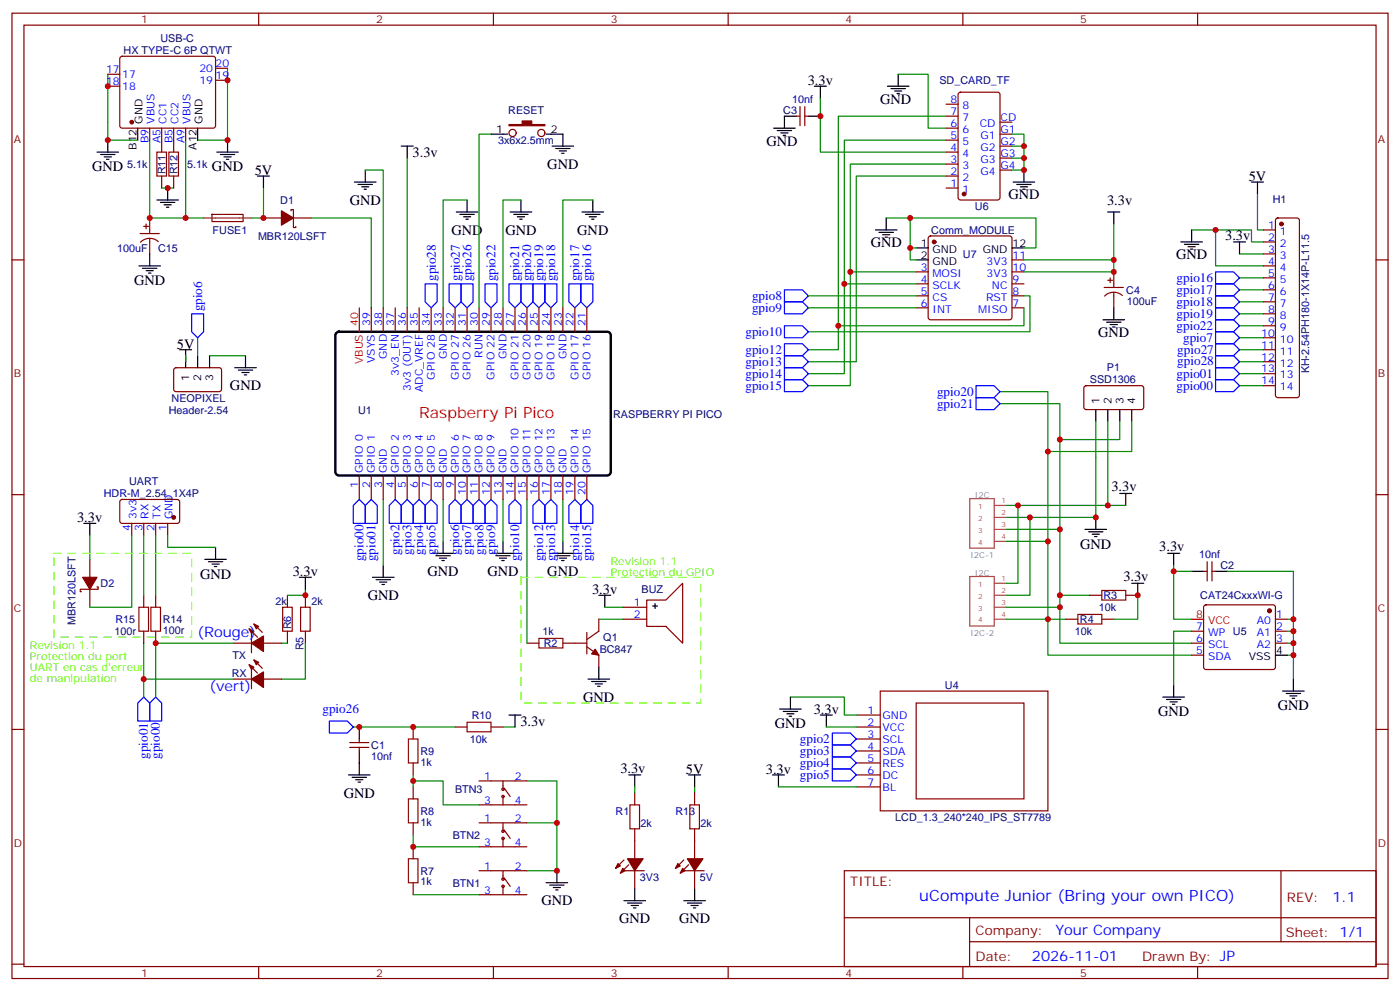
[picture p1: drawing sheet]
<svg xmlns="http://www.w3.org/2000/svg" width="412mm" height="292mm" viewBox="0 0 412 292" stroke-linecap="round" stroke-linejoin="round" font-family="sans-serif">
<g fill="none" stroke="#870000" stroke-width=".35">
<path d="M3.5 3.9h405.4v284.3h-405.4zM7.1 7.4h398.2v277.3h-398.2zM35.5 16.8l.5-.2h26.8l.5 .2 .2 .5-.1 20-.6 .4h-27.1l-.4-.7v-19.7zM76.2 3.9v3.5M145.3 3.9v3.5M214.5 3.9v3.5M283.6 3.9v3.5M352.8 3.9v3.5M31.7 25.4h3.6M31.7 21.9h3.6M44.1 37.7v3.6M47.6 37.7v7.1"/>
<path d="M51.2 37.7v7.1M54.7 37.7v3.6M63.5 20.1h3.5M63.5 23.6h3.5M234.6 34.2h1.1M235.7 31.4v5.6M237.1 34.2h1M237.1 31.4v5.6M278.7 30.7h3.5M278.7 34.2h3.5M278.7 37.7h3.5M282.5 27.4l.4-.2h11l.6 .4 .1 30.6-.5 .7h-11.2l-.6-.4-.1-30.6z"/>
<path d="M294.6 39.5h3.5M294.6 36h3.5M47.6 51.9v3.5M51.2 51.9v3.5M278.7 41.3h3.5M278.7 44.8h3.5M278.7 48.3h3.5M278.7 51.9h3.5M278.7 55.4h3.5M294.6 50.1h3.5M294.6 46.6h3.5M294.6 43h3.5"/>
<path d="M3.5 76.6h3.6M41.3 68.8h5.6M42.3 66.7h1.4M43 66v1.4M44.1 64.2v4.6M44.1 70.2v4.6M46.6 71.2a3.8 3.8 0 0 0-5.2 .1M62.5 63.2l9.1-.1v2.1l-9.1 .1zM77.6 64.2h5.3M85.7 62.1v-.4h.7v5.3h.7v-.3M86.4 64.2h5.3M273.6 69.7l.5-.2h23.3l.5 .2 .2 .5v23.3l-.2 .5-.5 .2h-23.3l-.5-.2-.2-.5v-23.3z"/>
<path d="M298.1 76.6h3.5M372.2 67.7h3.5M372.2 71.3h3.5M372.2 74.8h3.5M372.2 78.3h3.5M375.9 64.4l.5-.2h5.7l.5 .2 .2 .5v51.5l-.3 .5-.4 .2h-5.7l-.5-.2-.2-.5v-51.5zM405.3 76.6h3.6M109.4 90.7v7M112.9 90.7v7M116.4 90.7v7M119.9 90.7v7M123.5 90.7v7"/>
<path d="M127 90.7v7M130.5 90.7v7M134.1 90.7v7M137.6 90.7v7M141.1 90.7v7M144.6 90.7v7M148.2 90.7v7M151.7 90.7v7M155.2 90.7v7M158.7 90.7v7M162.3 90.7v7M165.8 90.7v7"/>
<path d="M169.3 90.7v7M172.9 90.7v7M269.9 80.1h3.5M269.9 83.6h3.5M269.9 87.1h3.5M269.9 90.7h3.5M298.1 80.1h3.5M298.1 83.6h3.5M298.1 87.1h3.5M298.1 90.7h3.5M325.3 84.7h5.6M326.3 82.6h1.4"/>
<path d="M327 81.8v1.5M328.1 80.1v4.6M328.1 86.1v4.6M330.6 87a3.8 3.8 0 0 0-5.2 .2M372.2 81.8h3.5M372.2 85.4h3.5M372.2 88.9h3.5M372.2 92.4h3.5M372.2 96h3.5M372.2 99.5h3.5M51.4 108.5l.5-.2 12.9 .1 .5 .6-.1 5.9-.6 .5-13-.1-.4-.6v-5.7zM319.5 113.8l.5-.2h16.5l.4 .7-.1 5.9-.6 .5-16.5-.1-.4-.7v-5.6z"/>
<path d="M372.2 103h3.5M372.2 106.5h3.5M372.2 110.1h3.5M372.2 113.6h3.5M3.5 145.7h3.6M35.5 147.3l.5-.2 16.5 .1 .4 .6v5.9l-.7 .5-16.5-.1-.4-.6v-5.7zM38.8 154.2v3.5M42.3 154.2v3.5M45.9 154.2v3.5M49.4 154.2v3.5M105.8 140.1v7M109.4 140.1v7"/>
<path d="M112.9 140.1v7M116.4 140.1v7M119.9 140.1v7M123.5 140.1v7M127 140.1v7M130.5 140.1v7M134.1 140.1v7M137.6 140.1v7M141.1 140.1v7M144.6 140.1v7M148.2 140.1v7M151.7 140.1v7"/>
<path d="M155.2 140.1v7M158.7 140.1v7M162.3 140.1v7M165.8 140.1v7M169.3 140.1v7M172.9 140.1v7M405.3 145.7h3.6M26.5 164.7v5.3M26.5 173.6v5.3M28.6 172.9h.3v.7h-5.3v.7h.4M42.3 175.3v3.6M45.9 175.3v3.6"/>
<path d="M84.7 175.3v3.6M90 175.3v3.6M183.4 178.9h7.1M190.5 176.7h5.6l5-4.9v17.6l-5-4.9h-5.6zM321 175.3h3.6M331.6 175.3h3.5M354.5 168.3h1.1M354.8 178.4l.4-.2h19.8l.5 .2 .2 .5v17.6l-.2 .5-.5 .2h-19.8l-.5-.2-.2-.5v-17.6zM355.6 165.5v5.6M357 165.5v5.6M357 168.3h1.1M42.3 185.9v3.5"/>
<path d="M45.9 185.9v3.5M68.8 189.4h5.3M73.4 195.8l2.4 2.5M73.4 185.2l2.4 2.5M74.1 186.6v5.7M74.1 197.2v5.6M74.8 194.4l2.5 2.5M74.8 183.8l2.5 2.5M77.6 189.4h5.3M84.7 185.9v3.5M90 185.9v3.5M155.2 189.4h3.5"/>
<path d="M165.8 189.4h7.1M172.9 186.3v6.3M172.9 190.5l3.5 2.5v3.5M176.4 182.4v3.5l-3.5 2.5M183.4 182.4h7.1M314 182.4h3.5M324.6 182.4h3.5M351 189.4h3.5M351 185.9h3.5M351 193h3.5M375.7 189.4h3.5M375.7 182.4h3.5"/>
<path d="M375.7 185.9h3.5M3.5 214.8h3.6M68.8 200h5.3M77.6 200h5.3M103 218.7h5.7M105.8 217.7v1M121.7 214.1v3.6M134.1 214.1h3.5M144.6 214.1h3.6M252.2 214.1h7.1M252.2 210.6h7.1M252.2 217.7h7.1"/>
<path d="M259.3 203.6h49.4v35.2h-49.4zM269.9 207.1h31.7v28.2h-31.7zM405.3 214.8h3.6M103 220.1h5.7M105.8 220.1v1.1M121.7 224.7v3.5M121.7 231.8v3.5M141.1 230h14.1M141.1 237.1h14.1M148.2 230v2.5M148.2 234.6v2.5M148.5 232.1l1.8 2.5"/>
<path d="M187 233.5v3.6M204.6 233.5v3.6M252.2 221.2h7.1M252.2 224.7h7.1M252.2 228.2h7.1M252.2 231.8h7.1M121.7 242.4v3.5M121.7 249.4v3.5M121.7 260v3.5M141.1 256.5h14.1M141.1 242.4h14.1M141.1 249.4h14.1"/>
<path d="M148.2 242.4v2.4M148.2 246.9v2.5M148.2 256.5v2.4M148.5 244.5l1.8 2.4M148.5 258.6l1.8 2.5M183.8 253.3l-2.5 2.5M184.1 256.5h5.7M185.2 254.7l-2.5 2.5M187 244.1v8.8M187 256.5v5.3M201.4 253.3l-2.4 2.5M201.8 256.5h5.6"/>
<path d="M202.8 254.7l-2.4 2.5M204.6 244.1v8.8M204.6 256.5v5.3M248.7 256.5h156.6v28.2h-156.6zM377.3 256.5v20.9M141.1 263.5h14.1M148.2 261.1v2.4M248.7 270.3h156.5M285.6 277.4h119.6M285.6 270.3v14.1M3.5 284h3.6M76.2 284.7v3.5"/>
<path d="M145.3 284.7v3.5M214.5 284.7v3.5M283.6 284.7v3.5M352.8 284.7v3.5M405.3 284h3.6"/>
<circle cx="151" cy="39.2" r="1.06"/>
<circle cx="159.5" cy="39.2" r="1.06"/>
<circle cx="148.2" cy="234.6" r=".35"/>
<circle cx="148.2" cy="232.5" r=".35"/>
<circle cx="148.2" cy="258.9" r=".35"/>
<circle cx="148.2" cy="244.8" r=".35"/>
<circle cx="148.2" cy="246.9" r=".35"/>
<circle cx="148.2" cy="261.1" r=".35"/>
</g>
<g fill="none" stroke="#008700" stroke-width=".35">
<path d="M31.7 21.9v19.4h8.9M67 20.1v21.2h-8.8M144.6 39.5h-3.5v51.2M241.7 28.9v15.9h37M264.6 21.9h8.8v15.8h5.3M278.7 34.2h-31.8v68.8h-8.8M298.1 39.5h3.5v3.5h-3.5M44.1 41.3v22.9h15.9M47.6 55.4h3.6M54.7 41.3v22.9M77.6 55.4v8.8h-3.5M107.6 50.1h5.3v40.6"/>
<path d="M119.9 46.6v44.1M137.6 58.9h-7.1v31.8M153.5 58.9h-5.3v31.8M174.6 58.9h-8.8v31.8M278.7 41.3h-30v68.8h-10.6M278.7 48.3h-28.2v65.3h-12.4M278.7 51.9h-26.5v54.6h-14.1M301.6 46.6v3.5h-3.5M301.6 43v3.6h-3.5M370.4 57.2v10.5h1.8M91.7 64.2h17.7v26.5M261.1 64.2h7v8.8"/>
<path d="M268.1 64.2h37.1v8.8h-3.6M269.9 73h-1.8v3.6h1.8M301.6 76.6h26.5v3.5h-26.5M328.1 66v10.6M351 67.7h17.7v3.6h3.5M358.1 67.7v10.6h14.1M365.1 74.8h7.1M58.2 99.5v5.3M238.1 87.1h31.8M238.1 90.7h31.8M248.7 83.6h21.2M250.5 80.1h19.4"/>
<path d="M301.6 87.1h1.8v10.6h-65.3M301.6 90.7v5.3h-54.7M365.1 99.5h7.1M365.1 96h7.1M365.1 92.4h7.1M365.1 88.9h7.1M365.1 85.4h7.1M365.1 81.8h7.1M54.7 104.8v1.7M61.7 104.8h10.6M294.6 115.4h14.1v44.1M294.6 118.9h17.6v37"/>
<path d="M365.1 113.6h7.1M365.1 110.1h7.1M365.1 106.5h7.1M365.1 103h7.1M322.8 124.2v28.2h-26.5M326.3 124.2v24.7h-30M329.8 124.2v5.3h-17.6M333.4 124.2v8.8h-24.7M26.5 157.7v7M38.8 157.7v21.2h-12.3M42.3 157.7v17.6M45.9 157.7v17.6"/>
<path d="M49.4 157.7v3.5h14.1M112.9 147.1v19.4M130.5 147.1v12.4M148.2 147.1v12.4M155.2 147.1v42.3M165.8 147.1v12.4M296.3 155.9h15.9v33.5h38.8M296.3 159.5h12.4v33.5h42.3M299.9 148.9v22.9h-3.6M303.4 152.4v22.9h-7.1M326.3 148.9h5.3M90 173.6v1.7h-5.3"/>
<path d="M178.2 178.9h5.2M296.3 178.9h15.9M312.2 175.3h8.8M335.1 175.3v7.1h-7M345.7 166.5v15.9h5.3M345.7 168.3h5.3M361.6 168.3h19.4v14.1M42.3 189.4v15.9M68.8 189.4h-22.9v15.9M82.9 189.4h1.8M90 189.4v10.6h-7.1M176.4 182.4h7"/>
<path d="M296.3 182.4h17.7M351 185.9h-5.3v15.9M379.2 193h1.8v7M379.2 182.4h1.8v3.5h-1.8M381 185.9v3.5h-1.8M381 189.4v3.6M42.3 200h26.5M104.1 214.1h30M148.2 214.1h3.5M232.8 205.3h15.9v5.3h3.5M243.4 214.1h8.8M121.7 228.2v1.8h8.8v7.1h10.6"/>
<path d="M121.7 230v1.8M155.2 230h8.8v12.4M187 231.8v1.7M204.6 231.8v1.7M229.3 231.8h22.9M121.7 245.9v3.5h19.4M155.2 242.4h8.8v14.1h-8.8M121.7 263.5h19.4"/>
</g>
<g fill="#870000" stroke="#870000" stroke-width=".35">
<path d="M74.8 194.4l1.4 .7-.7 .7z"/>
<path d="M73.4 195.8l1.4 .7-.7 .7z"/>
<path d="M74.1 200l3.5-2.1v4.6z"/>
<path d="M74.8 183.8l1.4 .7-.7 .7z"/>
<path d="M73.4 185.2l1.4 .7-.7 .7z"/>
<path d="M74.1 189.4l3.5-2.1v4.6z"/>
<path d="M182 254.4l.7 .7-1.4 .7z"/>
<path d="M183.4 255.8l.7 .7-1.4 .7z"/>
<path d="M184.9 252.9h4.5l-2.4 3.6z"/>
<path d="M149.9 36.7h3.9v-1.1h2.8v1.1h3.9v.3h-10.6z"/>
<path d="M82.9 62.1l3.5 2.1-3.5 2.1z"/>
<path d="M199.7 254.4l.7 .7-1.4 .7z"/>
<path d="M201.1 255.8l.7 .7-1.4 .7z"/>
<path d="M202.5 252.9h4.6l-2.5 3.6z"/>
<path d="M24.3 170h4.3l-2.1 3.6z"/>
<path d="M175.3 191.2l1.1 1.8-2.1-.4z"/>
<circle cx="377.5" cy="66" r=".53"/>
<circle cx="373.9" cy="179.9" r=".53"/>
<circle cx="284" cy="57.2" r=".53"/>
<circle cx="275.2" cy="71.3" r=".53"/>
<circle cx="38.8" cy="36" r=".53"/>
<circle cx="51.2" cy="152.4" r=".53"/>
</g>
<g fill="none" stroke="#a10000" stroke-width=".35">
<path d="M46.2 44.8h2.8v7.1h-2.8zM49.7 44.8h2.9v7.1h-2.9zM40.9 178.9h2.8v7h-2.8zM44.4 178.9h2.9v7h-2.9zM83.3 178.9h2.8v7h-2.8zM88.5 178.9h2.9v7h-2.9zM324.6 173.9h7v2.8h-7zM158.7 188h7.1v2.9h-7.1zM317.5 181h7.1v2.8h-7.1zM120.3 217.7h2.8v7h-2.8zM137.6 212.7h7v2.8h-7zM120.3 235.3h2.8v7.1h-2.8z"/>
<path d="M185.6 237.1h2.8v7h-2.8zM203.2 237.1h2.8v7h-2.8zM120.3 252.9h2.8v7.1h-2.8z"/>
</g>
<g fill="none" stroke="#000" stroke-width=".35">
<path d="M40.6 37.7v3.6M58.2 37.7v3.6M144.6 39.5h5M160.9 39.5h4.9v3.5M227.9 37.7h6.3M229 38.5h4.2M230 39.2h2.1M230.7 39.9h.7M234.6 34.2h-3.5v3.5M238.1 34.2h3.6M239.9 25.4h3.5M241.7 25.4v3.5"/>
<path d="M261.4 25.4h6.4M262.5 26.1h4.2M263.5 26.8h2.1M264.2 27.5h.7M264.6 21.9v3.5M28.6 44.8h6.3M29.6 45.5h4.3M30.7 46.2h2.1M31.4 46.9h.7M31.7 41.3v3.5M46.2 58.9h6.4M47.3 59.6h4.2"/>
<path d="M49.4 55.4v3.5M63.9 44.8h6.3M64.9 45.5h4.2M66 46.2h2.1M66.7 46.9h.7M67 41.3v3.5M75.8 51.9h3.6M77.6 51.9v3.5M104.4 53.6h6.4M105.5 54.3h4.2M106.5 55h2.2M107.2 55.7h.7"/>
<path d="M107.6 50.1v3.5M118.2 43h3.5M119.9 43v3.6M137.6 58.9v3.5M153.5 58.9v3.5M162.6 43h6.4M163.7 43.7h4.2M164.7 44.5h2.2M165.5 45.2h.7M174.6 58.9v3.5M298.4 53.6h6.4M299.5 54.3h4.2"/>
<path d="M300.6 55h2.1M301.3 55.7h.7M301.6 50.1v3.5M368.7 53.6h3.5M370.4 53.6v3.6M40.9 78.3h6.4M42 79h4.2M43 79.7h2.2M44.1 74.8v3.5M48.3 60.3h2.1M49 61h.7M134.4 62.4h6.4"/>
<path d="M135.5 63.1h4.2M136.5 63.9h2.1M137.2 64.6h.7M150.3 62.4h6.3M151.3 63.1h4.3M152.4 63.9h2.1M153.1 64.6h.7M171.4 62.4h6.4M172.5 63.1h4.2M173.6 63.9h2.1M174.3 64.6h.7M257.9 67.7h6.3"/>
<path d="M258.9 68.4h4.3M260 69.1h2.1M260.7 69.9h.7M261.1 64.2v3.5M269.9 73h3.5M269.9 76.6h3.5M298.1 73h3.5M326.3 62.4h3.5M328.1 62.4v3.6M347.8 71.3h6.4M348.9 72h4.2M350 72.7h2.1"/>
<path d="M350.7 73.4h.7M351 67.7v3.6M363.4 71.3h3.5M365.1 71.3v3.5M43.7 80.4h.7M324.9 94.2h6.4M326 94.9h4.2M327 95.6h2.1M327.7 96.3h.7M328.1 90.7v3.5M52.9 103h3.5M54.7 103v5.3"/>
<path d="M58.2 104.8v3.5M61.7 104.8v3.5M69.1 108.3h6.4M70.2 109h4.2M71.3 109.7h2.1M72 110.4h.7M72.3 104.8v3.5M322.8 120.7v3.5M326.3 120.7v3.5M329.8 120.7v3.5M333.4 120.7v3.5M24.7 154.2h3.5"/>
<path d="M26.5 154.2v3.5M130.5 159.5v3.5M148.2 159.5v3.5M165.8 159.5v3.5M319.6 155.9h6.4M320.7 156.6h4.2M321.7 157.3h2.1M322.4 158h.7M322.8 152.4v3.5M329.8 145.3h3.6M331.6 145.3v3.6M60.3 164.7h6.4"/>
<path d="M61.4 165.5h4.2M62.4 166.2h2.2M63.1 166.9h.8M63.5 161.2v3.5M88.2 170h3.5M90 170v3.6M109.7 170h6.4M110.8 170.7h4.2M111.8 171.5h2.1M112.5 172.2h.7M112.9 166.5v3.5M127.4 163h6.3"/>
<path d="M128.4 163.7h4.2M129.5 164.4h2.1M130.2 165.1h.7M145 163h6.3M146 163.7h4.3M147.1 164.4h2.1M147.8 165.1h.7M162.6 163h6.4M163.7 163.7h4.2M164.7 164.4h2.2M165.5 165.1h.7M176.4 175.3h3.5"/>
<path d="M178.2 175.3v3.6M192.3 178.5h1.4M193 177.8v1.4M333.4 171.8h3.5M335.1 171.8v3.5M344 163h3.5M345.7 163v3.5M351 168.3h3.5M358.1 168.3h3.5M176.4 196.5v3.5M375.7 193h3.5M105.8 214.1v3.6"/>
<path d="M149.9 210.6h3.6M151.7 210.6v3.5M173.2 200h6.4M174.3 200.7h4.2M175.3 201.4h2.1M176 202.1h.7M229.7 208.8h6.3M230.7 209.6h4.2M231.8 210.3h2.1M232.5 211h.7M232.8 205.3v3.5M241.7 210.6h3.5"/>
<path d="M243.4 210.6v3.5M342.5 205.3h6.4M343.6 206h4.2M344.7 206.7h2.1M345.4 207.4h.7M345.7 201.8v3.5M377.8 203.6h6.4M378.9 204.3h4.2M379.9 205h2.2M380.6 205.7h.8M381 200v3.6M102.7 228.2h6.3"/>
<path d="M103.7 229h4.2M104.8 229.7h2.1M105.5 230.4h.7M105.8 221.2v7M185.2 228.2h3.5M187 228.2v3.6M202.8 228.2h3.6M204.6 228.2v3.6M227.5 228.2h3.6M229.3 228.2v3.6M160.9 260h6.3M164 256.5v3.5"/>
<path d="M161.9 260.7h4.3M163 261.4h2.1M163.7 262.1h.7M183.8 265.3h6.3M184.9 266h4.2M185.9 266.7h2.1M186.6 267.4h.7M187 261.8v3.5M201.4 265.3h6.4M202.5 266h4.2M203.6 266.7h2.1M204.3 267.4h.7"/>
<path d="M204.6 261.8v3.5"/>
</g>
<g fill="none" stroke="#00f" stroke-width=".35">
<path d="M56.4 92.4h3.6v5.3l-1.8 1.8-1.8-1.8zM125.2 83.6h3.6v5.3l-1.8 1.8-1.8-1.8zM132.3 83.6h3.5v5.3l-1.7 1.8-1.8-1.8zM135.8 83.6h3.5v5.3l-1.7 1.8-1.8-1.8zM142.9 83.6h3.5v5.3l-1.8 1.8-1.7-1.8zM149.9 83.6h3.6v5.3l-1.8 1.8-1.8-1.8zM153.5 83.6h3.5v5.3l-1.8 1.8-1.7-1.8zM157 83.6h3.5v5.3l-1.8 1.8-1.7-1.8zM160.5 83.6h3.5v5.3l-1.7 1.8-1.8-1.8zM167.6 83.6h3.5v5.3l-1.8 1.8-1.7-1.8zM171.1 83.6h3.5v5.3l-1.7 1.8-1.8-1.8zM231.1 96h5.3l1.7 1.7-1.7 1.8h-5.3z"/>
<path d="M231.1 85.4h5.3l1.7 1.7-1.7 1.8h-5.3zM231.1 88.9h5.3l1.7 1.8-1.7 1.7h-5.3zM358.1 80.1h5.3l1.7 1.7-1.7 1.8h-5.3zM358.1 87.1h5.3l1.7 1.8-1.7 1.8h-5.3zM358.1 83.6h5.3l1.7 1.8-1.7 1.7h-5.3zM358.1 90.7h5.3l1.7 1.7-1.7 1.8h-5.3zM358.1 94.2h5.3l1.7 1.8-1.7 1.7h-5.3zM358.1 97.7h5.3l1.7 1.8-1.7 1.7h-5.3zM231.1 101.2h5.3l1.7 1.8-1.7 1.8h-5.3zM231.1 108.3h5.3l1.7 1.8-1.7 1.7h-5.3zM231.1 104.8h5.3l1.7 1.7-1.7 1.8h-5.3zM231.1 111.8h5.3l1.7 1.8-1.7 1.8h-5.3z"/>
<path d="M287.5 113.6h5.3l1.8 1.8-1.8 1.7h-5.3zM287.5 117.1h5.3l1.8 1.8-1.8 1.8h-5.3zM358.1 101.2h5.3l1.7 1.8-1.7 1.8h-5.3zM358.1 104.8h5.3l1.7 1.7-1.7 1.8h-5.3zM358.1 108.3h5.3l1.7 1.8-1.7 1.7h-5.3zM358.1 111.8h5.3l1.7 1.8-1.7 1.8h-5.3zM105.8 147.1l1.8 1.8v5.3h-3.5v-5.3zM109.4 147.1l1.7 1.8v5.3h-3.5v-5.3zM116.4 147.1l1.8 1.8v5.3h-3.5v-5.3zM119.9 147.1l1.8 1.8v5.3h-3.5v-5.3zM123.5 147.1l1.7 1.8v5.3h-3.5v-5.3zM127 147.1l1.8 1.8v5.3h-3.6v-5.3z"/>
<path d="M134.1 147.1l1.7 1.8v5.3h-3.5v-5.3zM137.6 147.1l1.7 1.8v5.3h-3.5v-5.3zM141.1 147.1l1.8 1.8v5.3h-3.6v-5.3zM144.6 147.1l1.8 1.8v5.3h-3.5v-5.3zM151.7 147.1l1.8 1.8v5.3h-3.6v-5.3zM158.7 147.1l1.8 1.8v5.3h-3.5v-5.3zM162.3 147.1l1.7 1.8v5.3h-3.5v-5.3zM169.3 147.1l1.8 1.8v5.3h-3.5v-5.3zM172.9 147.1l1.7 1.8v5.3h-3.5v-5.3zM42.3 205.3l1.8 1.8v5.3h-3.5v-5.3zM45.9 205.3l1.7 1.8v5.3h-3.5v-5.3zM97 212.4h5.3l1.8 1.7-1.8 1.8h-5.3z"/>
<path d="M245.2 215.9h5.3l1.7 1.8-1.7 1.7h-5.3zM245.2 219.4h5.3l1.7 1.8-1.7 1.8h-5.3zM245.2 223h5.3l1.7 1.7-1.7 1.8h-5.3zM245.2 226.5h5.3l1.7 1.7-1.7 1.8h-5.3z"/>
</g>
<path d="M285.7 146.9h7.2v14.6h-7.2zM292.9 148.9h3.4M292.9 152.4h3.4M292.9 155.9h3.4M292.9 159.5h3.4M285.7 169.8h7.2v14.6h-7.2zM292.9 171.8h3.4M292.9 175.3h3.4M292.9 178.9h3.4M292.9 182.4h3.4" fill="none" stroke="#a64a4a" stroke-width=".35"/>
<path d="M105.8 90.7v7M351 182.4h3.5" fill="none" stroke="#f00" stroke-width=".35"/>
<path d="M60 64.2h14.1" fill="none" stroke="#8c2424" stroke-width=".35"/>
<path d="M99 98.2l.8-.5 79.4 .1 .5 .4 .2 .6v40.5l-.5 .5-.5 .3-79.4-.1-.5-.4-.2-.6v-40.2z" fill="none" stroke="#000" stroke-width=".71"/>
<path d="M15.9 163h40.5v24.7h-40.5zM153.5 170h52.9v37.1h-52.9z" fill="none" stroke="#6f0" stroke-width=".35" stroke-dasharray="2.1 2.1"/>
<g fill="#c00">
<circle cx="308.7" cy="133" r=".88"/>
<circle cx="312.2" cy="129.5" r=".88"/>
<circle cx="312.2" cy="175.3" r=".88"/>
<circle cx="308.7" cy="182.4" r=".88"/>
<circle cx="308.7" cy="159.5" r=".88"/>
<circle cx="335.1" cy="175.3" r=".88"/>
<circle cx="381" cy="185.9" r=".88"/>
<circle cx="381" cy="193" r=".88"/>
<circle cx="381" cy="189.4" r=".88"/>
<circle cx="121.7" cy="214.1" r=".88"/>
<circle cx="121.7" cy="249.4" r=".88"/>
<circle cx="121.7" cy="230" r=".88"/>
<circle cx="164" cy="242.4" r=".88"/>
<circle cx="164" cy="256.5" r=".88"/>
<circle cx="246.9" cy="96" r=".88"/>
<circle cx="301.6" cy="50.1" r=".88"/>
<circle cx="301.6" cy="46.6" r=".88"/>
<circle cx="301.6" cy="43" r=".88"/>
<circle cx="268.1" cy="73" r=".88"/>
<circle cx="268.1" cy="64.2" r=".88"/>
<circle cx="328.1" cy="76.6" r=".88"/>
<circle cx="248.7" cy="83.6" r=".88"/>
<circle cx="250.5" cy="80.1" r=".88"/>
<circle cx="67" cy="41.3" r=".88"/>
<circle cx="67" cy="23.6" r=".88"/>
<circle cx="31.8" cy="25.4" r=".88"/>
<circle cx="31.8" cy="41.3" r=".88"/>
<circle cx="345.7" cy="168.3" r=".88"/>
<circle cx="381" cy="182.4" r=".88"/>
<circle cx="358.1" cy="67.7" r=".88"/>
<circle cx="322.8" cy="152.4" r=".88"/>
<circle cx="312.2" cy="155.9" r=".88"/>
<circle cx="312.2" cy="178.9" r=".88"/>
<circle cx="303.4" cy="152.4" r=".88"/>
<circle cx="299.9" cy="148.9" r=".88"/>
<circle cx="326.3" cy="148.9" r=".88"/>
<circle cx="42.3" cy="200" r=".88"/>
<circle cx="90" cy="175.3" r=".88"/>
<circle cx="54.7" cy="64.2" r=".88"/>
<circle cx="49.4" cy="55.4" r=".88"/>
<circle cx="44.1" cy="64.2" r=".88"/>
<circle cx="328.1" cy="80.1" r=".88"/>
<circle cx="241.7" cy="34.2" r=".88"/>
<circle cx="105.8" cy="214.1" r=".88"/>
<circle cx="77.6" cy="64.2" r=".88"/>
<circle cx="45.9" cy="189.4" r=".88"/>
</g>
<text font-size="4.6" fill="#f00" x="123.5" y="123.1">Raspberry Pi Pico</text>
<text font-size="4.6" fill="#00f" x="270.8" y="265.5">uCompute Junior (Bring your own PICO)</text>
<g font-size="4.2">
<text x="237.9" y="25">3.3v</text>
<text x="259.3" y="30.7">GND</text>
<text x="121.5" y="46.2">3.3v</text>
<text x="225.8" y="43">GND</text>
<text x="27.2" y="50.4">GND</text>
<text x="62.4" y="50.4">GND</text>
<text x="75" y="51.5">5V</text>
<text x="161.2" y="49.7">GND</text>
<text x="367.8" y="53.3">5V</text>
<text x="297" y="58.6">GND</text>
<text x="103" y="60.3">GND</text>
<text x="326.1" y="60.3">3.3v</text>
<text x="133" y="69.1">GND</text>
<text x="148.9" y="69.1">GND</text>
<text x="170" y="69.1">GND</text>
<text x="360.9" y="70.6">3.3v</text>
<text x="256.5" y="72.7">GND</text>
<text x="346.4" y="76.2">GND</text>
<text x="39.5" y="84">GND</text>
<text x="323.5" y="99.2">GND</text>
<text x="52.1" y="102.7">5V</text>
<text x="67.7" y="115">GND</text>
<text x="327.4" y="144.6">3.3v</text>
<text x="22.7" y="153.8">3.3v</text>
<text x="318.2" y="161.6">GND</text>
<text x="341.5" y="162.3">3.3v</text>
<text x="58.9" y="170.4">GND</text>
<text x="86.2" y="169.7">3.3v</text>
<text x="125.9" y="169.7">GND</text>
<text x="143.6" y="169.7">GND</text>
<text x="161.2" y="169.7">GND</text>
<text x="330.9" y="171.1">3.3v</text>
<text x="108.3" y="176.7">GND</text>
<text x="174.4" y="175">3.3v</text>
<text x="171.8" y="206.7">GND</text>
<text x="376.4" y="209.2">GND</text>
<text x="153.3" y="213.8">3.3v</text>
<text x="228.2" y="214.5">GND</text>
<text x="239.7" y="210.3">3.3v</text>
<text x="341.1" y="211">GND</text>
<text x="182.7" y="227.5">3.3v</text>
<text x="202" y="227.9">5V</text>
<text x="225.6" y="227.9">3.3v</text>
<text x="101.3" y="235">GND</text>
<text x="159.5" y="266.7">GND</text>
<text x="182.4" y="272">GND</text>
<text x="200" y="272">GND</text>
</g>
<g font-size="4.2" fill="#00f">
<text x="58.2" y="187.7">(Rouge)</text>
<text x="61.7" y="203.6">(vert)</text>
<text x="392.5" y="265.7">1.1</text>
<text x="310.9" y="275.3">Your Company</text>
<text x="304" y="283.1">2026-11-01</text>
</g>
<g font-size="3.9" fill="#00f">
<text x="128.4" y="82.8" transform="rotate(-90 128.4 82.8)">gpio28</text>
<text x="135.5" y="82.8" transform="rotate(-90 135.5 82.8)">gpio27</text>
<text x="138.9" y="82.9" transform="rotate(-90 138.9 82.9)">gpio26</text>
<text x="145.9" y="82.9" transform="rotate(-90 145.9 82.9)">gpio22</text>
<text x="153" y="82.9" transform="rotate(-90 153 82.9)">gpio21</text>
<text x="156.5" y="82.9" transform="rotate(-90 156.5 82.9)">gpio20</text>
<text x="160" y="82.9" transform="rotate(-90 160 82.9)">gpio19</text>
<text x="163.6" y="82.9" transform="rotate(-90 163.6 82.9)">gpio18</text>
<text x="170.6" y="82.9" transform="rotate(-90 170.6 82.9)">gpio17</text>
<text x="174.2" y="82.9" transform="rotate(-90 174.2 82.9)">gpio16</text>
<text x="346.6" y="83.1">gpio16</text>
<text x="221.5" y="88.4">gpio8</text>
<text x="346.6" y="86.6">gpio17</text>
<text x="59.6" y="91.7" transform="rotate(-90 59.6 91.7)">gpio6</text>
<text x="221.5" y="91.9">gpio9</text>
<text x="346.6" y="90.1">gpio18</text>
<text x="346.6" y="93.7">gpio19</text>
<text x="219.6" y="99">gpio10</text>
<text x="346.6" y="97.2">gpio22</text>
<text x="348.5" y="100.6">gpio7</text>
<text x="219.6" y="104.3">gpio12</text>
<text x="219.6" y="107.8">gpio13</text>
<text x="346.8" y="104.1">gpio27</text>
<text x="346.8" y="107.7">gpio28</text>
<text x="219.6" y="111.3">gpio14</text>
<text x="346.6" y="111.3">gpio01</text>
<text x="219.6" y="114.9">gpio15</text>
<text x="276" y="116.6">gpio20</text>
<text x="346.6" y="114.8">gpio00</text>
<text x="276" y="120.1">gpio21</text>
<text x="107.1" y="165.3" transform="rotate(-90 107.1 165.3)">gpio00</text>
<text x="110.6" y="165.3" transform="rotate(-90 110.6 165.3)">gpio01</text>
<text x="117.7" y="163.4" transform="rotate(-90 117.7 163.4)">gpio2</text>
<text x="121.2" y="163.4" transform="rotate(-90 121.2 163.4)">gpio3</text>
<text x="124.7" y="163.4" transform="rotate(-90 124.7 163.4)">gpio4</text>
<text x="128.2" y="163.4" transform="rotate(-90 128.2 163.4)">gpio5</text>
<text x="135.3" y="163.4" transform="rotate(-90 135.3 163.4)">gpio6</text>
<text x="138.7" y="163.4" transform="rotate(-90 138.7 163.4)">gpio7</text>
<text x="142.4" y="163.4" transform="rotate(-90 142.4 163.4)">gpio8</text>
<text x="145.9" y="163.4" transform="rotate(-90 145.9 163.4)">gpio9</text>
<text x="153" y="165.3" transform="rotate(-90 153 165.3)">gpio10</text>
<text x="160" y="165.3" transform="rotate(-90 160 165.3)">gpio12</text>
<text x="163.5" y="165.3" transform="rotate(-90 163.5 165.3)">gpio13</text>
<text x="170.6" y="165.3" transform="rotate(-90 170.6 165.3)">gpio14</text>
<text x="174.1" y="165.3" transform="rotate(-90 174.1 165.3)">gpio15</text>
<text x="95" y="210.1">gpio26</text>
<text x="235.6" y="218.9">gpio2</text>
<text x="43.6" y="223.5" transform="rotate(-90 43.6 223.5)">gpio01</text>
<text x="47.1" y="223.5" transform="rotate(-90 47.1 223.5)">gpio00</text>
<text x="235.6" y="222.4">gpio3</text>
<text x="235.6" y="226">gpio4</text>
<text x="235.6" y="229.5">gpio5</text>
</g>
<g font-size="3.9" fill="#800">
<text x="250.5" y="261.1">TITLE:</text>
<text x="379.1" y="265.7">REV:</text>
<text x="287.4" y="275.3">Company:</text>
<text x="378.7" y="275.9">Sheet: 1/1</text>
<text x="287.4" y="282.9">Date:</text>
<text x="336.4" y="283">Drawn By: JP</text>
</g>
<g font-size="3.2" fill="#800">
<text x="41.6" y="6.9">1</text>
<text x="110.8" y="6.9">2</text>
<text x="179.9" y="6.9">3</text>
<text x="249.1" y="6.9">4</text>
<text x="318.2" y="6.9">5</text>
<text x="4.1" y="42">A</text>
<text x="405.9" y="42">A</text>
<text x="4.1" y="111.1">B</text>
<text x="405.9" y="111.1">B</text>
<text x="4.1" y="180.3">C</text>
<text x="405.9" y="180.3">C</text>
<text x="4.1" y="249.4">D</text>
<text x="405.9" y="249.4">D</text>
<text x="41.6" y="287.7">1</text>
<text x="110.8" y="287.7">2</text>
<text x="179.9" y="287.7">3</text>
<text x="249.1" y="287.7">4</text>
<text x="318.2" y="287.7">5</text>
</g>
<g font-size="3.2" fill="#000080">
<text x="36.4" y="16">HX TYPE-C 6P QTWT</text>
<text x="47.3" y="12.3">USB-C</text>
<text x="276.7" y="24.8">SD_CARD_TF</text>
<text x="149.7" y="33.6">RESET</text>
<text x="230.7" y="33.6">C3</text>
<text x="233.3" y="30.3">10nf</text>
<text x="146.7" y="42.4">3x6x2.5mm</text>
<text x="37.5" y="49.5">5.1k</text>
<text x="48.8" y="51.4" transform="rotate(-90 48.8 51.4)">R11</text>
<text x="52.3" y="51.3" transform="rotate(-90 52.3 51.3)">R12</text>
<text x="55.1" y="49.5">5.1k</text>
<text x="374.9" y="59.9">H1</text>
<text x="82.6" y="60">D1</text>
<text x="287.2" y="61.8">U6</text>
<text x="62.6" y="68.9">FUSE1</text>
<text x="76" y="70.6">MBR120LSFT</text>
<text x="274.3" y="68.9">Comm_MODULE</text>
<text x="34.5" y="74.2">100uF</text>
<text x="46.6" y="74.1">C15</text>
<text x="283.6" y="76">U7</text>
<text x="331.8" y="86.5">C4</text>
<text x="331.9" y="89.7">100uF</text>
<text x="321" y="112.9">SSD1306</text>
<text x="326.1" y="109.4">P1</text>
<text x="385.6" y="110" transform="rotate(-90 385.6 110)">KH-2.54PH180-1X14P-L11.5</text>
<text x="50.5" y="118.3">NEOPIXEL</text>
<text x="49.7" y="121.8">Header-2.54</text>
<text x="105.5" y="121.8">U1</text>
<text x="180.6" y="123.2">RASPBERRY PI PICO</text>
<text x="38.1" y="143">UART</text>
<text x="30.6" y="146.4">HDR-M_2.54_1X4P</text>
<text x="353.3" y="164.4">10nf</text>
<text x="359.5" y="167.7">C2</text>
<text x="29.6" y="172.9">D2</text>
<text x="81.2" y="178.2">2k</text>
<text x="91.7" y="178.2">2k</text>
<text x="189" y="174.7">BUZ</text>
<text x="325.1" y="176.5">R3</text>
<text x="353.6" y="176.5">CAT24CxxxWI-G</text>
<text x="22.3" y="184" transform="rotate(-90 22.3 184)">MBR120LSFT</text>
<text x="34" y="183.5">R15</text>
<text x="48" y="183.5">R14</text>
<text x="85.8" y="185.4" transform="rotate(-90 85.8 185.4)">R6</text>
<text x="318.1" y="183.5">R4</text>
<text x="323.7" y="180">10k</text>
<text x="33.7" y="187">100r</text>
<text x="48" y="186.7">100r</text>
<text x="89.4" y="191.6" transform="rotate(-90 89.4 191.6)">R5</text>
<text x="159.8" y="187">1k</text>
<text x="160.2" y="190.6">R2</text>
<text x="177.7" y="188.8">Q1</text>
<text x="316.6" y="187.1">10k</text>
<text x="363.2" y="187.1">U5</text>
<text x="68.5" y="194.1">TX</text>
<text x="176.6" y="192.3">BC847</text>
<text x="68.3" y="199.4">RX</text>
<text x="278.4" y="202.9">U4</text>
<text x="139" y="211.8">R10</text>
<text x="109.4" y="220.6">C1</text>
<text x="138.4" y="218.8">10k</text>
<text x="109.4" y="223.7">10nf</text>
<text x="123.8" y="225.5">1k</text>
<text x="123.8" y="222.4">R9</text>
<text x="134.1" y="233.5">BTN3</text>
<text x="123.8" y="243.1">1k</text>
<text x="123.8" y="240">R8</text>
<text x="181.3" y="240">R1</text>
<text x="188.7" y="243.5">2k</text>
<text x="199" y="240">R13</text>
<text x="206.3" y="243.5">2k</text>
<text x="263.7" y="241.7">LCD_1.3_240*240_IPS_ST7789</text>
<text x="133.4" y="247.1">BTN2</text>
<text x="123.8" y="257.6">R7</text>
<text x="123.8" y="260.8">1k</text>
<text x="133.4" y="261.2">BTN1</text>
<text x="188.5" y="259.4">3V3</text>
<text x="206.1" y="259.4">5V</text>
</g>
<g font-size="3.2" fill="#00f">
<text x="31.2" y="21.5">17</text>
<text x="36" y="22.9">17</text>
<text x="58.8" y="21.2">20</text>
<text x="63.5" y="19.8">20</text>
<text x="63.5" y="23.3">19</text>
<text x="31.2" y="25">18</text>
<text x="36" y="26.5">18</text>
<text x="58.8" y="24.7">19</text>
<text x="280" y="30.3">8</text>
<text x="280" y="33.9">7</text>
<text x="283.5" y="32.1">8</text>
<text x="283.5" y="35.6">7</text>
<text x="294.7" y="35.6">CD</text>
<text x="45.5" y="36.4" transform="rotate(-90 45.5 36.4)">VBUS</text>
<text x="49" y="36.4" transform="rotate(-90 49 36.4)">CC1</text>
<text x="52.6" y="36.4" transform="rotate(-90 52.6 36.4)">CC2</text>
<text x="56.1" y="36.4" transform="rotate(-90 56.1 36.4)">VBUS</text>
<text x="280" y="37.4">6</text>
<text x="280" y="40.9">5</text>
<text x="283.5" y="39.2">6</text>
<text x="288.6" y="37.4">CD</text>
<text x="288.8" y="40.9">G1</text>
<text x="294.7" y="39.2">G1</text>
<text x="43.7" y="42.1" transform="rotate(-90 43.7 42.1)">B9</text>
<text x="47.3" y="42.1" transform="rotate(-90 47.3 42.1)">A5</text>
<text x="50.8" y="42.1" transform="rotate(-90 50.8 42.1)">B5</text>
<text x="54.3" y="42.1" transform="rotate(-90 54.3 42.1)">A9</text>
<text x="280" y="44.5">4</text>
<text x="280" y="48">3</text>
<text x="283.5" y="42.7">5</text>
<text x="283.5" y="46.2">4</text>
<text x="288.8" y="48">G3</text>
<text x="288.8" y="44.5">G2</text>
<text x="294.7" y="46.2">G3</text>
<text x="294.7" y="42.7">G2</text>
<text x="280" y="51.5">2</text>
<text x="283.5" y="49.7">3</text>
<text x="283.5" y="53.3">2</text>
<text x="288.8" y="51.5">G4</text>
<text x="294.7" y="49.7">G4</text>
<text x="280" y="55">1</text>
<text x="283.5" y="56.8">1</text>
<text x="373.5" y="67.4">1</text>
<text x="373.5" y="70.9">2</text>
<text x="377" y="69.1">1</text>
<text x="290.6" y="78">3V3</text>
<text x="298.3" y="76.2">11</text>
<text x="373.5" y="74.4">3</text>
<text x="373.5" y="78">4</text>
<text x="377" y="72.7">2</text>
<text x="377" y="76.2">3</text>
<text x="271.2" y="79.7">3</text>
<text x="271.2" y="83.3">4</text>
<text x="274.7" y="81.5">MOSI</text>
<text x="290.6" y="81.5">3V3</text>
<text x="298.3" y="83.3">9</text>
<text x="298.3" y="79.7">10</text>
<text x="373.5" y="81.5">5</text>
<text x="377" y="79.7">4</text>
<text x="377" y="83.3">5</text>
<text x="271.2" y="86.8">5</text>
<text x="274.7" y="85">SCLK</text>
<text x="274.7" y="88.5">CS</text>
<text x="290.5" y="88.5">RST</text>
<text x="292.2" y="85">NC</text>
<text x="298.3" y="86.8">8</text>
<text x="373.5" y="85">6</text>
<text x="373.5" y="88.5">7</text>
<text x="377" y="86.8">6</text>
<text x="109" y="96" transform="rotate(-90 109 96)">39</text>
<text x="112.5" y="96" transform="rotate(-90 112.5 96)">38</text>
<text x="116.1" y="96" transform="rotate(-90 116.1 96)">37</text>
<text x="119.6" y="96" transform="rotate(-90 119.6 96)">36</text>
<text x="123.1" y="96" transform="rotate(-90 123.1 96)">35</text>
<text x="126.6" y="96" transform="rotate(-90 126.6 96)">34</text>
<text x="130.2" y="96" transform="rotate(-90 130.2 96)">33</text>
<text x="133.7" y="96" transform="rotate(-90 133.7 96)">32</text>
<text x="137.2" y="96" transform="rotate(-90 137.2 96)">31</text>
<text x="140.8" y="96" transform="rotate(-90 140.8 96)">30</text>
<text x="144.3" y="96" transform="rotate(-90 144.3 96)">29</text>
<text x="147.8" y="96" transform="rotate(-90 147.8 96)">28</text>
<text x="151.3" y="96" transform="rotate(-90 151.3 96)">27</text>
<text x="154.9" y="96" transform="rotate(-90 154.9 96)">26</text>
<text x="158.4" y="96" transform="rotate(-90 158.4 96)">25</text>
<text x="161.9" y="96" transform="rotate(-90 161.9 96)">24</text>
<text x="165.5" y="96" transform="rotate(-90 165.5 96)">23</text>
<text x="169" y="96" transform="rotate(-90 169 96)">22</text>
<text x="172.5" y="96" transform="rotate(-90 172.5 96)">21</text>
<text x="271.2" y="90.3">6</text>
<text x="274.7" y="92.1">INT</text>
<text x="288.1" y="92.1">MISO</text>
<text x="298.3" y="90.3">7</text>
<text x="373.5" y="92.1">8</text>
<text x="373.5" y="95.6">9</text>
<text x="377" y="90.3">7</text>
<text x="377" y="93.8">8</text>
<text x="371.5" y="99.1">10</text>
<text x="377" y="97.4">9</text>
<text x="377" y="100.9">10</text>
<text x="110.4" y="106.9" transform="rotate(-90 110.4 106.9)">VSYS</text>
<text x="113.9" y="105.7" transform="rotate(-90 113.9 105.7)">GND</text>
<text x="131.6" y="105.7" transform="rotate(-90 131.6 105.7)">GND</text>
<text x="142.2" y="105.3" transform="rotate(-90 142.2 105.3)">RUN</text>
<text x="149.2" y="105.7" transform="rotate(-90 149.2 105.7)">GND</text>
<text x="166.9" y="105.7" transform="rotate(-90 166.9 105.7)">GND</text>
<text x="371.5" y="102.7">11</text>
<text x="371.5" y="106.2">12</text>
<text x="377" y="104.4">11</text>
<text x="377" y="108">12</text>
<text x="117.5" y="110.7" transform="rotate(-90 117.5 110.7)">3v3_EN</text>
<text x="128.1" y="111.8" transform="rotate(-90 128.1 111.8)">GPIO 28</text>
<text x="135.1" y="111.8" transform="rotate(-90 135.1 111.8)">GPIO 27</text>
<text x="138.6" y="111.8" transform="rotate(-90 138.6 111.8)">GPIO 26</text>
<text x="145.7" y="111.8" transform="rotate(-90 145.7 111.8)">GPIO 22</text>
<text x="152.8" y="111.8" transform="rotate(-90 152.8 111.8)">GPIO 21</text>
<text x="156.3" y="111.8" transform="rotate(-90 156.3 111.8)">GPIO 20</text>
<text x="159.8" y="111.8" transform="rotate(-90 159.8 111.8)">GPIO 19</text>
<text x="163.3" y="111.8" transform="rotate(-90 163.3 111.8)">GPIO 18</text>
<text x="170.4" y="111.8" transform="rotate(-90 170.4 111.8)">GPIO 17</text>
<text x="173.9" y="111.8" transform="rotate(-90 173.9 111.8)">GPIO 16</text>
<text x="371.5" y="109.7">13</text>
<text x="371.5" y="113.2">14</text>
<text x="377" y="111.5">13</text>
<text x="121" y="115.1" transform="rotate(-90 121 115.1)">3v3 (OUT)</text>
<text x="124.5" y="115.5" transform="rotate(-90 124.5 115.5)">ADC_VREF</text>
<text x="377" y="115">14</text>
<text x="105.5" y="143.8" transform="rotate(-90 105.5 143.8)">1</text>
<text x="106.9" y="139.3" transform="rotate(-90 106.9 139.3)">GPIO 0</text>
<text x="109" y="143.8" transform="rotate(-90 109 143.8)">2</text>
<text x="110.4" y="139.3" transform="rotate(-90 110.4 139.3)">GPIO 1</text>
<text x="112.5" y="143.8" transform="rotate(-90 112.5 143.8)">3</text>
<text x="113.9" y="139.3" transform="rotate(-90 113.9 139.3)">GND</text>
<text x="116.1" y="143.8" transform="rotate(-90 116.1 143.8)">4</text>
<text x="117.5" y="139.3" transform="rotate(-90 117.5 139.3)">GPIO 2</text>
<text x="119.6" y="143.8" transform="rotate(-90 119.6 143.8)">5</text>
<text x="121" y="139.3" transform="rotate(-90 121 139.3)">GPIO 3</text>
<text x="123.1" y="143.8" transform="rotate(-90 123.1 143.8)">6</text>
<text x="124.5" y="139.3" transform="rotate(-90 124.5 139.3)">GPIO 4</text>
<text x="126.6" y="143.8" transform="rotate(-90 126.6 143.8)">7</text>
<text x="128.1" y="139.3" transform="rotate(-90 128.1 139.3)">GPIO 5</text>
<text x="130.2" y="143.8" transform="rotate(-90 130.2 143.8)">8</text>
<text x="131.6" y="139.3" transform="rotate(-90 131.6 139.3)">GND</text>
<text x="133.7" y="143.8" transform="rotate(-90 133.7 143.8)">9</text>
<text x="135.1" y="139.3" transform="rotate(-90 135.1 139.3)">GPIO 6</text>
<text x="138.6" y="139.3" transform="rotate(-90 138.6 139.3)">GPIO 7</text>
<text x="142.2" y="139.3" transform="rotate(-90 142.2 139.3)">GPIO 8</text>
<text x="145.7" y="139.3" transform="rotate(-90 145.7 139.3)">GPIO 9</text>
<text x="149.2" y="139.3" transform="rotate(-90 149.2 139.3)">GND</text>
<text x="152.8" y="139.3" transform="rotate(-90 152.8 139.3)">GPIO 10</text>
<text x="156.3" y="139.3" transform="rotate(-90 156.3 139.3)">GPIO 11</text>
<text x="159.8" y="139.3" transform="rotate(-90 159.8 139.3)">GPIO 12</text>
<text x="163.3" y="139.3" transform="rotate(-90 163.3 139.3)">GPIO 13</text>
<text x="166.9" y="139.3" transform="rotate(-90 166.9 139.3)">GND</text>
<text x="170.4" y="139.3" transform="rotate(-90 170.4 139.3)">GPIO 14</text>
<text x="173.9" y="139.3" transform="rotate(-90 173.9 139.3)">GPIO 15</text>
<text x="137.2" y="145.8" transform="rotate(-90 137.2 145.8)">10</text>
<text x="140.8" y="145.8" transform="rotate(-90 140.8 145.8)">11</text>
<text x="144.3" y="145.8" transform="rotate(-90 144.3 145.8)">12</text>
<text x="147.8" y="145.8" transform="rotate(-90 147.8 145.8)">13</text>
<text x="151.3" y="145.8" transform="rotate(-90 151.3 145.8)">14</text>
<text x="154.9" y="145.8" transform="rotate(-90 154.9 145.8)">15</text>
<text x="158.4" y="145.8" transform="rotate(-90 158.4 145.8)">16</text>
<text x="161.9" y="145.8" transform="rotate(-90 161.9 145.8)">17</text>
<text x="165.5" y="145.8" transform="rotate(-90 165.5 145.8)">18</text>
<text x="169" y="145.8" transform="rotate(-90 169 145.8)">19</text>
<text x="172.5" y="145.8" transform="rotate(-90 172.5 145.8)">20</text>
<text x="40.2" y="152.9" transform="rotate(-90 40.2 152.9)">3v3</text>
<text x="43.7" y="152.9" transform="rotate(-90 43.7 152.9)">RX</text>
<text x="47.3" y="152.9" transform="rotate(-90 47.3 152.9)">TX</text>
<text x="50.8" y="152.9" transform="rotate(-90 50.8 152.9)">GND</text>
<text x="38.5" y="156.4" transform="rotate(-90 38.5 156.4)">4</text>
<text x="42" y="156.4" transform="rotate(-90 42 156.4)">3</text>
<text x="45.5" y="156.4" transform="rotate(-90 45.5 156.4)">2</text>
<text x="49" y="156.4" transform="rotate(-90 49 156.4)">1</text>
<text x="186.7" y="178.5">1</text>
<text x="186.7" y="182">2</text>
<text x="352.3" y="185.6">7</text>
<text x="370.2" y="183.8">A0</text>
<text x="375.9" y="182">1</text>
<text x="375.9" y="185.6">2</text>
<text x="352.3" y="189.1">6</text>
<text x="355.8" y="190.9">SCL</text>
<text x="355.8" y="187.3">WP</text>
<text x="370.2" y="187.3">A1</text>
<text x="370.2" y="190.9">A2</text>
<text x="375.9" y="189.1">3</text>
<text x="352.3" y="192.6">5</text>
<text x="355.8" y="194.4">SDA</text>
<text x="255.5" y="210.3">1</text>
<text x="255.5" y="213.8">2</text>
<text x="260" y="211.7">GND</text>
<text x="260" y="215.2">VCC</text>
<text x="255.5" y="217.3">3</text>
<text x="255.5" y="220.8">4</text>
<text x="260" y="218.7">SCL</text>
<text x="255.5" y="224.4">5</text>
<text x="255.5" y="227.9">6</text>
<text x="260" y="222.3">SDA</text>
<text x="260" y="225.8">RES</text>
<text x="142.6" y="229.7">1</text>
<text x="151.7" y="229.7">2</text>
<text x="255.5" y="231.4">7</text>
<text x="260" y="229.3">DC</text>
<text x="260" y="232.8">BL</text>
<text x="142.6" y="236.7">3</text>
<text x="151.7" y="236.7">4</text>
<text x="142.6" y="242">1</text>
<text x="151.7" y="242">2</text>
<text x="142.6" y="249.1">3</text>
<text x="151.7" y="249.1">4</text>
<text x="142.6" y="256.1">1</text>
<text x="151.7" y="256.1">2</text>
<text x="142.6" y="263.2">3</text>
<text x="151.7" y="263.2">4</text>
</g>
<g font-size="3.2">
<text x="42" y="36.4" transform="rotate(-90 42 36.4)">GND</text>
<text x="59.6" y="36.4" transform="rotate(-90 59.6 36.4)">GND</text>
<text x="146.2" y="39.2">1</text>
<text x="162.3" y="39.2">2</text>
<text x="40.2" y="44.1" transform="rotate(-90 40.2 44.1)">B12</text>
<text x="57.9" y="44.1" transform="rotate(-90 57.9 44.1)">A12</text>
<text x="271.2" y="72.7">1</text>
<text x="271.2" y="76.2">2</text>
<text x="274.7" y="74.4">GND</text>
<text x="274.7" y="78">GND</text>
<text x="289.5" y="74.4">GND</text>
<text x="298.3" y="72.7">12</text>
<text x="55.7" y="112.1" transform="rotate(-90 55.7 112.1)">1</text>
<text x="59.3" y="112.1" transform="rotate(-90 59.3 112.1)">2</text>
<text x="62.8" y="112.1" transform="rotate(-90 62.8 112.1)">3</text>
<text x="323.8" y="118.9" transform="rotate(-90 323.8 118.9)">1</text>
<text x="327.4" y="118.9" transform="rotate(-90 327.4 118.9)">2</text>
<text x="330.9" y="118.9" transform="rotate(-90 330.9 118.9)">3</text>
<text x="334.4" y="118.9" transform="rotate(-90 334.4 118.9)">4</text>
<text x="367.9" y="194.4">VSS</text>
<text x="375.9" y="192.6">4</text>
</g>
<g font-size="3.2" fill="#f00">
<text x="105.5" y="96" transform="rotate(-90 105.5 96)">40</text>
<text x="106.9" y="107.3" transform="rotate(-90 106.9 107.3)">VBUS</text>
<text x="352.3" y="182">8</text>
<text x="355.8" y="183.8">VCC</text>
</g>
<g font-size="3.2" fill="#6f0">
<text x="179.9" y="166.5">Revision 1.1</text>
<text x="179.9" y="169.7">Protection du GPIO</text>
<text x="8.8" y="191.2">Revision 1.1</text>
<text x="8.8" y="194.4">Protection du port</text>
<text x="8.8" y="197.6">UART en cas d'erreur</text>
<text x="8.8" y="200.7">de manipulation</text>
</g>
<g font-size="2.5" fill="#838383">
<text x="287.2" y="146.8">I2C</text>
<text x="285.8" y="164.5">I2C-1</text>
<text x="287.2" y="169.7">I2C</text>
<text x="285.8" y="187.4">I2C-2</text>
</g>
<g font-size="2.1" fill="#a54b4b">
<text x="288.1" y="150">1</text>
<text x="295" y="148.3">1</text>
<text x="288.1" y="153.5">2</text>
<text x="295" y="151.7">2</text>
<text x="295" y="155.2">3</text>
<text x="288.1" y="156.9">3</text>
<text x="288.1" y="160.4">4</text>
<text x="295" y="158.7">4</text>
<text x="288.1" y="172.9">1</text>
<text x="295" y="171.2">1</text>
<text x="288.1" y="176.4">2</text>
<text x="288.1" y="179.9">3</text>
<text x="295" y="174.7">2</text>
<text x="295" y="178.1">3</text>
<text x="288.1" y="183.3">4</text>
<text x="295" y="181.6">4</text>
</g>
</svg>
